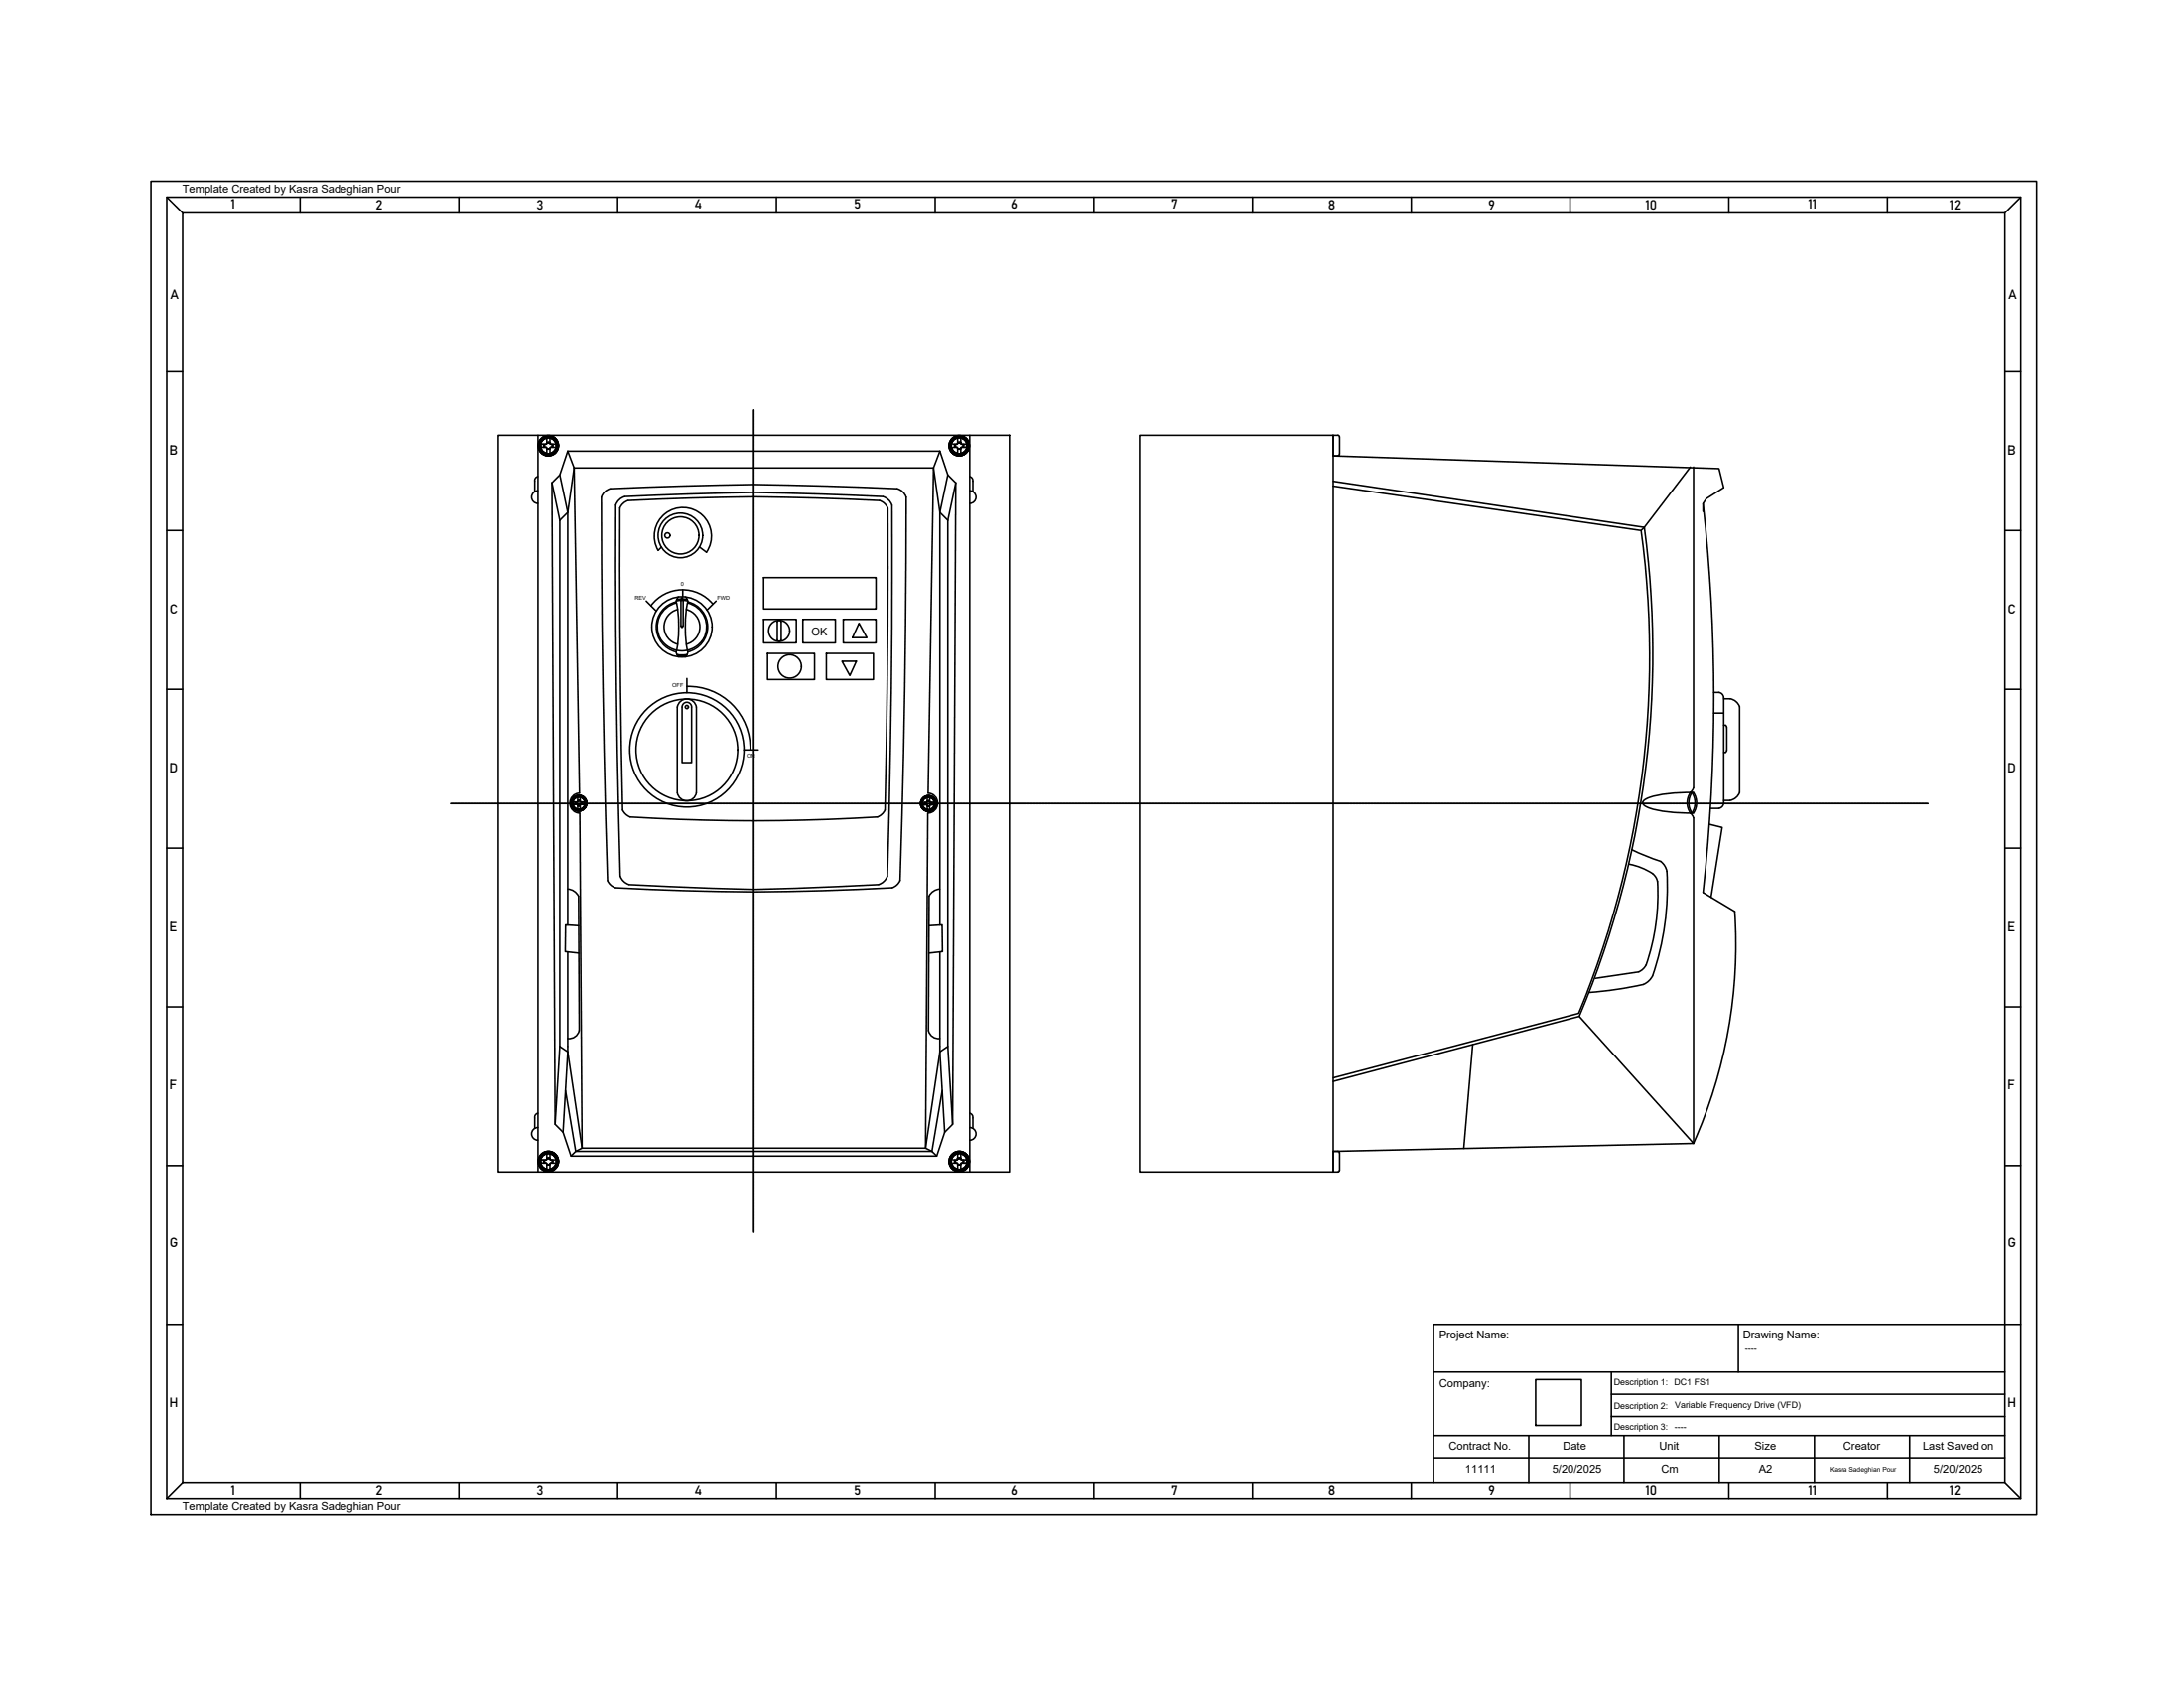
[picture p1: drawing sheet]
<svg xmlns="http://www.w3.org/2000/svg" width="279mm" height="216mm" viewBox="0 0 279 216" stroke-linecap="round" stroke-linejoin="round" font-family="sans-serif">
<!-- layer: 0 -->
<g fill="none" stroke="#000" stroke-width=".2">
<path d="M19.3 23.2h241.3v170.6h-241.3zM21.3 25.2h237.2v166.5h-237.2zM21.3 25.2l2.1 2M23.4 27.2h233.1v162.5h-233.1zM38.4 25.2v2M58.7 25.2v2M79 25.2v2M99.3 25.2v2M119.6 25.2v2M139.9 25.2v2M160.2 25.2v2M180.6 25.2v2"/>
<path d="M200.9 25.2v2M221.2 25.2v2M241.5 25.2v2M258.5 25.2l-2 2M21.3 47.5h2.1M63.7 55.7h65.4v94.2h-65.4zM68.8 55.7v94.2M69.1 57l-.2 .2M69.1 57l-.2 .3M69.2 57.2a.99 .99 0 0 1 .7-1.2 1 1 0 0 0-.7 1 1 1 0 0 0 .7 1M69.2 57.2a1.02 1.02 0 0 0 .7 .8l-.2 .2M69.2 57.1l-.3 .2"/>
<path d="M69.2 56.9l-.3 .2M69.2 57.1l-.3 .3M69.2 56.8l-.3 .3M69.2 57.2l-.3 .3M69.2 57.3l-.2 .2M69.2 57.3l-.2 .3M69.2 56.7l-.3 .3M69.2 57.4l-.2 .2M69.2 56.6l-.3 .4M69.2 57.4l-.2 .3M69.3 57.5l-.3 .2M69.3 57.5l-.2 .2"/>
<path d="M69.3 57.6l-.2 .2M69.4 57.6l-.2 .2M69.4 57.7l-.2 .2M69.4 56.3l-.5 .6M69.5 57.8l-.2 .2M69.5 55.9l-.5 .5M69.6 57.8l-.2 .2M69.6 57.9l-.2 .2M69.6 56.8v.4M69.6 55.8l-.6 .7M69.7 57.9l-.2 .2M69.8 55.8l-.9 .8"/>
<path d="M69.8 57.9l-.2 .3M69.8 58l-.2 .2M69.8 55.7l-.9 1M69.9 56.8h-.6l-.1 .2 .1 .2h.6M69.9 58l-.2 .2M69.9 57.4h.5M69.9 56.6h.3h.1M70 57.3h.4M70 56.7h.4M70 55.7l-1.1 1.1M70 57.4h.1M70 58l-.2 .2"/>
<path d="M70 55.7l-.5 .6M70 56.6h.1M70 56.6v.1M70.1 58l-.3 .3M70.1 57.4h.1M70.1 55.7l-.4 .4M70.1 58l-.2 .3M70.2 57.4h-.1M70.2 55.7l-.4 .4M70.2 56.6h-.1M70.2 56.6h.1M70.2 58l-.2 .3"/>
<path d="M70.3 55.7l-.3 .3M70.3 56.6h-.1M70.3 58l-.3 .3M70.3 57.4h-.1M70.3 56.6h.1M70.3 57.4h.1M70.4 58a1 1 0 0 0 .8-1 1 1 0 0 0-.8-1 1.01 1.01 0 0 1 .8 1 1.01 1.01 0 0 1-.8 1M70.4 58l-.3 .3M70.4 57.4h-.1M70.4 56.6l-.1 .1M70.4 55.7l-.3 .3M70.4 58h.1"/>
<path d="M70.4 55.7l-.2 .3M70.4 56.8l.2 .2-.2 .2M70.4 56.8v-.1v-.7h-.4l-.1 .8-.2 .1v.1l.3 .3v.7h.4v-.7v-.1M70.4 56.8h.6M70.4 57.2h.6M70.5 58l-.4 .3M70.5 55.8l-.2 .2M70.6 55.8l-.2 .2M70.6 57.9l-.4 .4M70.7 56.8v.4M70.7 55.8l-.2 .2M70.7 57.9l-.4 .4"/>
<path d="M70.7 55.8l-.2 .3M70.8 55.9l-.2 .2M70.8 56.3l.2-.2-.1 .2M70.9 55.9l-.2 .2M70.9 56l-.2 .2M71 56l-.2 .2M71.1 56.1l-.2 .2M71.1 56.2l-.2 .2M71.1 57.9l-.1 .1M71.2 56.2l-.2 .2 .2-.2M71.2 56.3l-.2 .2M71.3 56.3l-.2 .2"/>
<path d="M71.3 57.7l-.5 .4M71.3 56.4l-.2 .2M71.3 56.5l-.2 .2M71.4 56.5l-.3 .2M71.4 57.5l-.8 .7M71.4 56.6l-.2 .2M71.4 57.4l-.8 .8M71.4 56.7l-.2 .2M71.4 56.7l-.2 .3M71.4 57.3l-1 1M71.4 57.2l-1 1.1M71.4 56.8l-.2 .3"/>
<path d="M71.5 56.9l-.3 .3M71.5 57.1l-.4 .3M71.5 57l-.4 .3M71.5 57.1l-.5 .5M72.6 57.7l-1 3-1 1.1M72.6 57.7h47.6M72.6 57.7l.8 2.2M73.4 59.9l-.8 5.6-1 1.1M73.4 59.9l.7 41.5a1.28 1.28 0 0 0-1.2 1.3 1.28 1.28 0 0 0 1.3 1.3M73.4 59.9h46M96.4 52.4v105.2M119.4 59.9l.8 5.6 1.1 1.1"/>
<path d="M119.4 59.9l-.7 41.5M120.2 57.7l1.1 3 1 1.1M120.2 57.7l-.8 2.2M121.7 57l-.3 .3M121.7 56.9l-.3 .3M121.7 57.1l-.2 .2M121.7 57.2l-.2 .2M121.7 56.8l-.3 .3M121.7 56.7l-.3 .3M121.7 57.3l-.2 .2M121.8 57.3l-.3 .2M121.8 57.4l-.2 .2"/>
<path d="M121.8 56.6l-.4 .3M121.8 56.1h.1M121.8 57.5l-.2 .2M121.9 56.4l-.5 .5M121.9 57.6l-.2 .2M121.9 56.8h.5M121.9 57.2h.5M121.9 57.7l-.2 .2M122 57.7l-.2 .2M122 55.9l-.4 .4M122 57.8l-.2 .2M122.1 57.8l-.2 .2 .2-.2"/>
<path d="M122.2 56.8v.4M122.2 57.9l-.2 .2M122.2 55.8l-.7 .7M122.3 57.9l-.2 .2M122.3 55.8l-.8 .8M122.3 58l-.2 .2M122.4 58l-.2 .2M122.4 57.2l.1 .1M122.4 56.8l-.2 .2 .2 .2M122.4 55.7l-1 1M122.5 58l-.3 .2M122.5 55.7l-1.1 1.1"/>
<path d="M122.5 56.7l-.1 .1M122.5 57.4h.4h-.1M122.5 56.6h.4M122.5 56a1.02 1.02 0 0 0-.8 1 1.02 1.02 0 0 0 .8 1l-.2 .2M122.5 56a1 1 0 0 0-.8 1 1 1 0 0 0 .8 1M122.5 57.3h.4M122.5 56.7h.4M122.5 56.7v-.7h.4v.7l.1 .1M122.5 57.4h.1M122.5 56.6h.1M122.6 58l-.3 .3M122.6 57.4h.1"/>
<path d="M122.6 55.7l-.4 .5M122.6 58l-.2 .3M122.7 55.7l-.4 .4M122.7 56.6h-.1M122.7 57.4h-.1M122.7 58l-.3 .3M122.7 57.4h.1M122.7 56.6h.1M122.7 55.7l-.3 .3M122.8 58l-.3 .3M122.8 56.6h.1M122.8 57.4h-.1"/>
<path d="M122.8 55.7l-.3 .3M122.8 57.4h.1M122.9 58l-.3 .3M122.9 56.6h-.1M122.9 55.7l-.3 .3M122.9 56.6h.1M122.9 56a1 1 0 0 1 .8 1 1 1 0 0 1-.8 1M122.9 56a1.02 1.02 0 0 1 .8 1 1.02 1.02 0 0 1-.8 1l-.3 .3M122.9 55.7l-.2 .3M123 56.8l.2 .2-.2 .2M123 57.2l-.1 .1v.7h-.4v-.7M123 56.8h.5l.2 .2-.2 .2h-.5"/>
<path d="M123 55.7l-.3 .3M123 58l-.3 .3M123 55.7l-.2 .3M123.1 55.8l-.2 .2M123.1 57.9l-.3 .4M123.2 55.8l-.2 .2M123.3 55.8l-.3 .2M123.3 56.8v.4M123.3 55.9l-.2 .2M123.4 57.8l-.5 .5M123.4 55.9l-.2 .2M123.5 56l-.2 .2"/>
<path d="M123.6 56l-.2 .2M123.6 56.1l-.2 .2M123.7 56.1l-.2 .2M123.7 56.2l-.2 .2M123.8 56.3l-.2 .2M123.8 56.4l-.2 .2M123.9 57.6l-.6 .5M123.9 56.4l-.2 .2M123.9 57.5l-.7 .7M123.9 56.5l-.2 .2M123.9 56.5l-.2 .3M123.9 56.6l-.2 .2"/>
<path d="M124 56.6l-.3 .3M124 57.4l-.9 .9M124 57.3l-1 1M124 56.7l-.3 .2M124 56.7l-.3 .3M124 56.8l-.3 .2M124 56.9l-.3 .3M124 57.2l-.5 .5M124 57.2l-1.1 1.1M124 57l-.3 .3M124 57l-.4 .4M124.1 55.7v94.2"/>
<path d="M145.8 55.7h24.8v94.2h-24.8zM170.6 58.3l49.3 1.6 .6 2.5-2.2 1.4-.4 .6v1M171.4 55.9l-.2-.2h-.6v2.6h.6l.2-.2M171.4 55.9v2.2M216.2 59.7l-5.8 7.8-39.8-5.9M216.7 59.7v41l-.1 .3a2.37 2.37 0 0 0 0 3.4l.1 .2-.1 41.6a62.7 62.7 0 0 0 5.3-29.6l-4-2.4a227.3 227.3 0 0 0 0-49.8M256.5 47.5h2M21.3 67.9h2.1M68.8 61l-.2 .1-.2 .2v1.6M68.8 62.8a.81 .81 0 0 0-.8 .8 .81 .81 0 0 0 .8 .8M70.6 61.8l.4 82 1 1 1 3.1h46.8l1.1-3.1 1-1 .4-82M70.6 61.8l1 4.8"/>
<path d="M71.6 60.7l1 4.8v52.8M71.6 66.6v67.3l-.6 9.9M79.9 63.5l4.1-.2a220.1 220.1 0 0 1 24.8 0l4.2 .2M79.9 63.5a1.71 1.71 0 0 0-1.1 1.1l.1 23.7 .4 23.8M82.7 76.9l1.3 1.3M86.5 77a16.1 16.1 0 0 1 0 6.4M86.5 76.9l.7-.1 .8 .1M86.5 77.1a3.1 3.1 0 0 0-2.1 4.4 3.1 3.1 0 0 0 4.8 1.1 3.1 3.1 0 0 0 0-4.9l-.8-.4-.4-.2M86.7 78a2.29 2.29 0 0 0-1.7 2.2 2.29 2.29 0 0 0 1.7 2.2M86.8 76.3l-.3 .7a3.3 3.3 0 0 0-2.5 3.2 3.3 3.3 0 0 0 2.5 3.2l.3 .6M87.2 76.6l-.6 .1M87.3 76.6l.6 .1"/>
<path d="M87.3 75.4v.9M87.7 76.3l.3 .7M87.8 78a2.29 2.29 0 0 1 1.7 2.2 2.29 2.29 0 0 1-1.7 2.2M88 77a3.3 3.3 0 0 1 2.5 3.2 3.3 3.3 0 0 1-2.5 3.2 16.3 16.3 0 0 1 0-6.4zM89.5 70l.9 .6a3.7 3.7 0 0 0-2.9-5.7 3.7 3.7 0 0 0-3.3 5.5l.4-.4M91.2 77.3a5 5 0 0 0-7.9 .2M91.6 76.9l-1.2 1.1M96.4 63.5l-8 .2-8 .3a1.68 1.68 0 0 0-1.1 1M96.4 63.5l8.1 .2 8 .3a1.74 1.74 0 0 1 1.1 1v15.4l-.4 23.2a1.76 1.76 0 0 1-.9 .9 257.4 257.4 0 0 1-31.7 0 1.77 1.77 0 0 1-.9-.9l-.4-23.2v-15.4M97.7 73.9h14.4v4h-14.4zM97.7 79.2h4.2v3h-4.2zM99.4 79.6l.3-.3 .2 .3v2.2l-.2 .2-.3-.2"/>
<path d="M99.4 79.6v2.2M102.7 79.2h4.2v3h-4.2zM107.9 79.2h4.2v3h-4.2zM109.9 79.7l1 1.9h-1.8zM113 63.5a1.71 1.71 0 0 1 1.1 1.1 1337.4 1337.4 0 0 1-.6 47.5M121.3 60.7l-1.1 4.8v52.8M121.3 66.6v67.3l.6 9.9M122.3 61.8l-1 4.8M124 61l.3 .1 .1 .2 .1 1.6M124.1 62.8a.81 .81 0 0 1 .8 .8 .81 .81 0 0 1-.8 .8M170.6 62.2l39.4 5.7 .4-.4a119.5 119.5 0 0 1-8.4 62.5l-31.4 8.3M210 67.9a119.3 119.3 0 0 1-8 61.7l-31.4 8.3"/>
<path d="M256.5 67.9h2M21.3 88.2h2.1M86.6 83.7l.6 .1 .7-.1M86.7 83.9h1.1M86.9 89.8a1.23 1.23 0 0 1 1.3-.4 1.23 1.23 0 0 1 .9 1v11a1.24 1.24 0 0 1-1.2 1 1.24 1.24 0 0 1-1.3-1l.1-11zM87.1 80l.1 .2 .2-.2M87.1 80v-3.2l.1-.3h.1l.1 .3v3.2M87.4 90a.61 .61 0 0 1 .7-.1 .61 .61 0 0 1 .4 .5v7.1h-1.2v-7.1zM87.9 87.8a7.9 7.9 0 0 1 8.1 8.1M87.9 86.8v1.8M88 83.4l-.3 .6M95.2 95.9h1.8"/>
<path d="M98.2 83.6h6v3.3h-6zM105.7 83.6h6v3.3h-6zM107.7 84.6h1.9l-.9 1.8zM219.2 91.2h1.3M219.2 88.6h.7l.3 .1 .2 .2 .1 .3M220.5 89.4a1.71 1.71 0 0 1 2.1 1l-.1 11a1.7 1.7 0 0 1-2 1M220.5 89.2v13.6l-.1 .3-.2 .2-.3 .1h-1.1M220.5 92.8h.2M220.5 96.2h.2M220.7 92.8l.2 .2v3l-.2 .2M256.5 88.2h2M21.3 108.5h2.1"/>
<path d="M57.6 102.8h189.1M72.6 113.7a1.66 1.66 0 0 1 1.4 .9l.1 17.2a1.32 1.32 0 0 1-1.5 1M73.2 103.3l.2-.1-.1 .2M73.3 102.8l-.2 .2M73.3 102.7l-.2 .2M73.3 102.6l-.2 .3M73.3 102.9l-.2 .1M73.3 102.6l-.3 .2M73.3 102.9l-.2 .2M73.3 102.5l-.3 .3M73.3 103l-.2 .1M73.3 103l-.1 .2"/>
<path d="M73.3 103.1l-.1 .1M73.4 102.4l-.4 .3M73.4 102h-.1M73.4 103.1l-.2 .2M73.4 102.3l-.3 .3M73.4 102.6h.4M73.4 102.9h.4M73.5 103.2l-.2 .2M73.5 103.3l-.1 .2M73.5 101.9l-.3 .3M73.6 103.3l-.2 .2M73.6 103.4l-.2 .1"/>
<path d="M73.6 102.6v.3M73.6 103.4l-.1 .2M73.7 101.8l-.6 .5M73.7 103.4l-.2 .2M73.7 103.5l-.1 .1M73.7 101.8l-.6 .6M73.8 103.5l-.2 .1M73.8 103.5l-.2 .2M73.8 102.9l.1 .1M73.8 102.6l-.1 .1 .1 .2M73.8 101.7l-.7 .8M73.9 103.5l-.2 .2"/>
<path d="M73.9 102.5l-.1 .1M73.9 101.7l-.8 .9M73.9 103h.3M73.9 102a.78 .78 0 0 0-.6 .7 .78 .78 0 0 0 .6 .8M73.9 102.9v.6h.3v-.6M74 103.5l-.2 .2M74 103h-.1M74 102.4l-.1 .1 .3-.1h-.3M74 101.7l-.4 .4M74 102.4h.1M74 103l-.1 .1M74 102.4h-.1"/>
<path d="M74 101.7l-.3 .3M74 103v.1M74 118.4l-1.6-.1-.1 3.4 1.8 .2M74.1 103.5l-.2 .2M74.1 102.4h-.1M74.1 103l-.1 .1M74.1 101.7l-.3 .3M74.1 102.4h.1M74.1 103h.1M74.1 101.7l-.2 .2a.8 .8 0 0 0-.6 .8 .8 .8 0 0 0 .6 .8l-.2 .2M74.2 103.5l-.2 .2M74.2 104l.3 42.8"/>
<path d="M74.2 103l-.1 .1M74.2 101.7l-.2 .2M74.2 102a.78 .78 0 0 1 .6 .7 .78 .78 0 0 1-.6 .8M74.2 103h-.3M74.2 101.9a.8 .8 0 0 1 .7 .8 .8 .8 0 0 1-.7 .8M74.2 101.9l.1 .7M74.2 103v.1M74.2 101.9h-.3v.6M74.3 102.6l.1 .1-.1 .2M74.3 102.6h.4l.1 .1-.1 .2-.5 .1M74.3 101.7l-.2 .2M74.3 103.5l-.2 .3"/>
<path d="M74.3 101.8l-.2 .1M74.4 101.8l-.2 .2M74.4 103.5l-.3 .3M74.5 101.8l-.2 .2M74.5 102.6v.3M74.5 101.8l-.1 .2M74.6 101.8l-.2 .2M74.6 103.3l-.4 .4M74.6 101.9l-.2 .1 .2-.1M74.7 101.9l-.2 .2M74.7 102l-.1 .1M74.8 102l-.2 .1"/>
<path d="M74.8 102l-.2 .2M74.8 102.1l-.1 .1M74.9 102.1l-.2 .2M74.9 102.2l-.2 .1M74.9 102.2l-.1 .2M75 102.2l-.2 .2M75 103.2l-.5 .4M75 102.3l-.2 .2M75 103.1l-.5 .6M75 102.4l-.2 .1M75 102.4l-.2 .2M75 102.4l-.1 .2"/>
<path d="M75 103l-.6 .7M75 103l-.7 .7M75 102.5l-.1 .2M75.1 102.5l-.2 .2M75.1 102.6l-.2 .2M75.1 102.9l-.9 .8M75.1 102.8l-.4 .4M75.1 102.7l-.3 .3M75.1 102.7l-.3 .2M75.1 102.8l-.3 .3M79.3 112.1a1.76 1.76 0 0 0 1.2 1l5.3 .3a157.5 157.5 0 0 0 21.3 0l5.3-.3a1.79 1.79 0 0 0 1.1-1M114.1 113.5a297.1 297.1 0 0 1-35.4 0 1.64 1.64 0 0 1-1-.9l-.6-24.5-.2-24.5a1.64 1.64 0 0 1 1.2-1.1l4.6-.2a271 271 0 0 1 27.5 0l4.6 .2a1.66 1.66 0 0 1 1.1 1.1l-.2 24.5-.6 24.5a1.69 1.69 0 0 1-1 .9"/>
<path d="M118 102.8l-.2 .2M118 102.7l-.2 .2M118 102.9l-.2 .2M118 102.6l-.2 .2M118 103l-.2 .2M118 103.4l.2-.1-.2 .2M118 102.5l-.2 .3M118 103l-.1 .2M118 103.1l-.1 .2M118.1 102.4l-.3 .3M118.1 102l-.1 .1M118.1 103.1l-.2 .2 .2-.1"/>
<path d="M118.1 102.3l-.3 .4M118.1 103.2l-.1 .2M118.2 102.6h.4M118.2 102.9h.4M118.2 103.3l-.1 .2M118.2 101.9l-.3 .3M118.3 103.6l.1-.1-.1 .2M118.3 103.4l-.2 .2M118.3 102.6v.3M118.3 103.4l-.1 .2M118.4 103.5l-.2 .1M118.4 101.8l-.6 .6"/>
<path d="M118.5 101.8l-.7 .7M118.5 103.5l-.2 .2M118.5 103.5l-.1 .2M118.5 102.9l.1 .1v.6h.3l.1-.7M118.5 102.6l-.1 .2 .1 .1M118.6 101.8l-.8 .8M118.6 103.5l-.2 .2M118.6 103.1h.3M118.6 102.5h.3M118.6 102a.8 .8 0 0 0-.6 .8 .8 .8 0 0 0 .6 .8M118.6 103h.3M118.6 102a.78 .78 0 0 0-.6 .8 .78 .78 0 0 0 .6 .7l-.2 .2"/>
<path d="M118.6 102l-.1 .6M118.6 102h.3M118.6 103.1h.1M118.7 103.6l-.2 .1M118.7 104l-.3 42.8M118.7 101.8l-.4 .3M118.7 103.1h.1M118.7 103.6l-.2 .2M118.7 102.4l-.1 .1M118.7 101.4a1.28 1.28 0 0 1 1.3 1.3 1.28 1.28 0 0 1-1.3 1.3M118.7 101.8l-.3 .3M118.7 102.4h.1"/>
<path d="M118.8 103.6l-.2 .2M118.8 101.8l-.2 .2M118.8 102.4v.1M118.8 103.1h-.1M118.8 118.4l1.7-.1 .1 3.4-1.8 .2M118.8 103.1h.1M118.9 114.6l-.1 17.2a1.32 1.32 0 0 0 1.4 1M118.9 102.4v.1M118.9 103.6l-.2 .2M118.9 103.1h-.1M118.9 102.5h.1M118.9 101.8l-.2 .2"/>
<path d="M118.9 103.1h.1M118.9 102a.78 .78 0 0 1 .6 .8 .78 .78 0 0 1-.6 .7M118.9 102a.8 .8 0 0 1 .7 .8 .8 .8 0 0 1-.7 .8l-.2 .2M118.9 102l.1 .6M119 102.6l.1 .2-.1 .1M119 102.6h.4l.1 .2-.1 .1h-.4M119 101.8l-.2 .2M119.1 101.8l-.2 .2M119.1 103.5l-.3 .3M119.2 101.8l-.2 .2M119.2 102.6v.3M119.3 101.9l-.2 .1 .2-.1"/>
<path d="M119.3 103.4l-.4 .4M119.3 101.9l-.1 .2M119.4 102l-.2 .1M119.4 102l-.1 .1M119.4 102l-.1 .2M119.5 102l-.2 .2M119.5 102.1l-.2 .1M119.5 102.1l-.1 .1M119.5 102.5l.2-.2-.2 .2M119.6 102.1l-.2 .2M119.6 102.7l.2-.2-.2 .2M119.6 102.2l-.1 .2"/>
<path d="M119.7 102.2l-.2 .2M119.7 102.3l-.2 .1M119.7 103.3l-.4 .4M119.7 103.2l-.5 .5M119.7 102.4l-.2 .2M119.7 102.4l-.1 .2M119.8 103.1l-.7 .6M119.8 102.6l-.2 .2M119.8 103l-.8 .8M119.8 102.9l-.9 .9M119.8 102.7l-.2 .2M119.8 102.8l-.3 .2"/>
<path d="M119.8 102.9l-.4 .4M119.8 102.8l-.3 .3M120.2 113.7a1.65 1.65 0 0 0-1.4 .9M208.4 110.5l1.1 .3 1 .4a2.22 2.22 0 0 1 1.6 2.6 27.9 27.9 0 0 1-1.5 9.6 1.92 1.92 0 0 1-.9 .9l-5.6 .8M208.7 108.7l3.2 1.3a1.72 1.72 0 0 1 1.3 1.4 35 35 0 0 1-1.8 13.4 2.34 2.34 0 0 1-2 1.3l-3.5 .6-2.7 .2M216.4 101.4a2.33 2.33 0 0 1 0 2.6M216.5 101.4a2.33 2.33 0 0 0 0 2.6M216.6 101.4a2.33 2.33 0 0 1 0 2.6M216.7 101.4a16 16 0 0 0-6.2 .8l-.2 .2-.1 .3a1.64 1.64 0 0 0 1.3 .8l2.7 .4 2.5 .1M218.7 105.4l1.6 .4-1.4 9M256.5 108.5h2M21.3 128.8h2.1"/>
<path d="M71.6 133.8l1 .7M72.3 139.5l1.3 7.8h45.6l1.3-7.8M72.6 134.5l-.6 10.3M72.6 121.7v12.8M72.6 134.5l1.9 12.3M120.2 134.5l.7 10.3M120.2 121.7v12.8M120.2 134.5l-1.8 12.3M121.3 133.8l-1.1 .7M188.4 133.6l-1.1 13.3M202 130l14.7 16.2-46.1 1.1M256.5 128.8h2"/>
<path d="M21.3 149.1h2.1M68.4 143v1.3M68.8 142.4l-.2 .1-.2 .2v.3M68.8 144.2a.81 .81 0 0 0-.8 .8 .81 .81 0 0 0 .8 .8M69.1 148.5l-.2 .3M69.1 148.6l-.2 .2M69.1 148.6l-.2 .3M69.2 148.4l-.3 .3M69.2 148.7l-.3 .2M69.2 148.7l-.3 .3M69.2 148.8l-.2 .2M69.2 148.3l-.3 .3"/>
<path d="M69.2 148.9l-.2 .2M69.2 148.2l-.3 .4M69.2 149l-.2 .2M69.3 149l-.3 .2M69.3 148.1l-.4 .4M69.3 149.1l-.2 .2M69.4 147.9l-.5 .5M69.4 149.2l-.2 .2M69.4 147.5l-.3 .3M69.4 149.3l-.2 .2 .3-.2M69.5 149.3l-.2 .2M69.5 149.4l-.2 .2"/>
<path d="M69.6 149.4l-.2 .2 .2-.2M69.6 148.3v.4M69.6 147.4l-.6 .6M69.7 149.5l-.2 .2M69.7 147.3l-.8 .8M69.8 149.5l-.2 .2M69.9 147.3l-1 1M69.9 148.4l-.6-.1-.1 .2 .1 .2 .6 .1M69.9 149.5l-.2 .3M69.9 148.2h.5M69.9 148.9l.4 .1M69.9 147.5a1.02 1.02 0 0 0-.8 1 1.02 1.02 0 0 0 .8 1"/>
<path d="M69.9 147.6a1 1 0 0 0-.7 .9 1 1 0 0 0 .7 1M70 148.9h.4M70 148.9h.1M70 148.1v.1M70 149.6l-.2 .2M70 148.1v.1h.3M70 147.3l-.5 .4M70 148.9v.1M70.1 148.9l-.1 .1M70.1 148.1l-.1 .1M70.1 147.3l-.4 .4M70.1 148.1h.1"/>
<path d="M70.1 149.6l-.2 .2M70.1 149h.1M70.1 148.2h.1M70.2 149h-.1M70.2 147.3l-.4 .3M70.2 149.6l-.3 .2M70.2 149h.1M70.2 147.3l-.3 .3M70.2 148.1v.1M70.3 148.9l-.1 .1M70.3 148.1l-.1 .1M70.3 149.6l-.3 .2"/>
<path d="M70.3 148.1v.1M70.3 147.3l-.3 .2M70.3 149.6l-.2 .3M70.3 147.3l-.2 .2M70.3 148.9v.1v-.1M70.4 147.6a1 1 0 0 1 .8 .9 1 1 0 0 1-.8 1M70.4 147.3l-.2 .2M70.4 148.3l.2 .2-.2 .3M70.4 148.4v-.1v-.8h-.4v.8l-.3 .1v.1v.2l.2 .1 .1 .8h.4v-.8M70.4 148.8h.6M70.4 148.4h.6M70.5 149.5l-.4 .4"/>
<path d="M70.5 147.3l-.3 .2M70.5 149.5l-.3 .4M70.5 147.3l-.2 .2M70.6 147.3l-.2 .2a1.02 1.02 0 0 1 .8 1 1.02 1.02 0 0 1-.8 1M70.6 147.4l-.2 .2M70.7 147.4l-.2 .2M70.7 148.3v.4M70.7 149.4l-.4 .5M70.8 147.4l-.2 .2M70.8 147.5l-.2 .2M70.9 147.5l-.2 .2M71 147.5l-.3 .2"/>
<path d="M71 147.6l-.2 .2M71.1 147.6l-.2 .2M71.1 147.7l-.2 .2M71.2 147.7l-.2 .2M71.2 147.8l-.2 .2M71.3 147.9l-.2 .2M71.3 149.2l-.6 .5M71.3 148l-.2 .2M71.4 149.1l-.7 .7M71.4 148.1l-.3 .2M71.4 148.1l-.2 .2M71.4 148.2l-.2 .2"/>
<path d="M71.4 148.9l-.9 .9M71.4 148.3l-.2 .2M71.4 148.8l-.9 1M71.4 148.3l-.2 .3M71.4 148.4l-.2 .3M71.4 148.7l-1.1 1.1M71.5 148.5l-.4 .4M71.5 148.7l-.5 .4M71.5 148.4l-.3 .3M71.5 148.6l-.4 .3M74.5 146.8l-.9 .5-.6 .6M74.5 146.8h43.9"/>
<path d="M118.4 146.8l.8 .5 .6 .6M121.7 148.5l-.3 .3M121.7 148.6l-.2 .3M121.7 148.6l-.3 .2M121.7 148.7l-.2 .2M121.7 148.4l-.3 .3M121.7 148.3l-.3 .3M121.7 148.8l-.2 .2M121.8 148.9l-.3 .2M121.8 148.2l-.4 .4M121.8 148.1l-.4 .4M121.8 149l-.2 .2"/>
<path d="M121.8 149.5l.2-.2-.1 .2M121.8 149.1l-.2 .2M121.9 149.1l-.2 .2M121.9 149.2l-.2 .2M121.9 148.8h.5M121.9 148.4h.5M122 149.2l-.2 .2M122 149.3l-.2 .2M122.1 147.4l-.5 .5M122.1 149.4l-.2 .2M122.2 148.3v.4M122.2 147.4l-.7 .6"/>
<path d="M122.2 149.4l-.2 .2M122.2 149.5l-.2 .2M122.3 149.5l-.2 .2M122.3 147.3l-.8 .9M122.4 147.3l-.9 .9M122.4 149.5l-.2 .2M122.4 148.8h.1M122.4 148.3l-.2 .2 .2 .3M122.4 149.5l-.2 .3M122.5 148.3l-.1 .1M122.5 147.3l-1.1 1.1M122.5 148.2l.2-.1 .2 .1"/>
<path d="M122.5 148.9h.4M122.5 147.5a1.02 1.02 0 0 0-.8 1 1.02 1.02 0 0 0 .8 1l-.2 .3M122.5 148.2h.4M122.5 148.3v-.8h.4v.8l.1 .1M122.5 148.8v.8h.4M122.5 148.9h.1M122.5 149.6l-.2 .2M122.6 147.3l-1.2 1.1M122.6 148.1l-.1 .1M122.6 148.9l-.1 .1M122.6 148.9v.1M122.6 149.6l-.2 .2"/>
<path d="M122.7 148.1l-.1 .1M122.7 147.3l-.4 .3M122.7 149h-.1M122.7 149.6l-.3 .2M122.7 147.3l-.3 .3M122.7 149h.1M122.7 148.1v.1M122.8 148.1l-.1 .1M122.8 149.6l-.3 .2M122.8 147.3l-.3 .2a1.01 1.01 0 0 0-.8 1 1.01 1.01 0 0 0 .8 1M122.8 148.1v.1M122.8 148.9v.1"/>
<path d="M122.9 147.3l-.3 .2M122.9 148.1l-.1 .1M122.9 149.6l-.3 .3M122.9 147.6a1 1 0 0 1 .8 .9 1 1 0 0 1-.8 1M122.9 147.5a1.02 1.02 0 0 1 .8 .8M122.9 148.2h.1M122.9 148.9l-.1 .1M122.9 149.5v.1M122.9 147.3l-.2 .2M123 147.3l-.3 .2M123 149.5l-.3 .4M123 148.3l.2 .2-.2 .3"/>
<path d="M123 148.8h-.1v.8M123 148.4l.5-.1 .2 .2-.2 .2-.5 .1M123.1 147.3l-.3 .2M123.1 147.3l-.2 .2M123.1 149.5l-.3 .4M123.2 147.3l-.3 .3M123.2 147.3l-.2 .3M123.2 149.4l-.4 .5M123.3 147.4l-.3 .2M123.3 148.3v.4M123.3 147.4l-.2 .2M123.4 147.4l-.2 .3"/>
<path d="M123.4 147.5l-.2 .2M123.5 147.5l-.2 .2M123.5 147.6l-.2 .2M123.6 147.6l-.2 .2M123.7 147.7l-.2 .2M123.7 148.3a1.02 1.02 0 0 1-.8 1.2M123.7 149.4l-.2 .2M123.8 147.8l-.3 .2M123.8 147.8l-.2 .2M123.8 147.9l-.2 .2M123.8 149.2l-.4 .5M123.9 147.9l-.2 .3"/>
<path d="M123.9 148l-.2 .2M123.9 148l-.2 .3M123.9 149l-.7 .8M123.9 148.1l-.2 .2M124 149l-.9 .8M124 148.1l-.3 .3M124 148.2l-.3 .3M124 148.3l-.3 .2M124 148.8l-1 1M124 148.3l-.3 .3M124 148.8l-1.1 1M124 148.4l-.3 .3"/>
<path d="M124 148.5l-.3 .3M124 148.6l-.4 .4M124 148.7l-.4 .4M124 142.4l.3 .1 .1 .2 .1 .3M124.1 144.2a.81 .81 0 0 1 .8 .8 .81 .81 0 0 1-.8 .8M124.5 143v1.3M171.4 147.5l-.2-.2h-.6v2.6h.6l.2-.2M171.4 147.5v2.2M256.5 149.1h2M21.3 169.4h2.1M183.4 175.5h73.1M196.5 176.4h5.8v5.9h-5.8z"/>
<path d="M206.1 175.5v8.1M206.1 178.3h50.4M222.4 169.4v6.1M258.5 169.4h-75.1v20.3M23.4 189.7l-2.1 2M38.4 189.7v2M58.7 189.7v2M79 189.7v2M99.3 189.7v2M119.6 189.7v2M139.9 189.7v2M160.2 189.7v2"/>
<path d="M180.6 189.7v2M183.4 183.6h73.1M183.4 186.5h73.1M195.6 183.6v6.1M200.9 189.7v2M206.1 181.2h50.4M207.8 183.6v6.1M219.9 183.6v6.1M221.2 189.7v2M232.1 183.6v6.1M241.5 189.7v2M244.3 183.6v6.1"/>
<path d="M256.5 189.7l2 2"/>
<circle cx="70.2" cy="57" r="1.3"/>
<circle cx="70.2" cy="55.8" r=".06"/>
<circle cx="122.7" cy="57" r="1.3"/>
<circle cx="122.7" cy="55.8" r=".06"/>
<circle cx="123.8" cy="57.6" r=".06"/>
<circle cx="85.4" cy="68.5" r=".33"/>
<circle cx="87" cy="68.5" r="2.85"/>
<circle cx="87" cy="68.5" r="2.38"/>
<circle cx="87.2" cy="80.2" r="3.9"/>
<circle cx="87.9" cy="95.9" r="7.3"/>
<circle cx="87.9" cy="95.9" r="6.5"/>
<circle cx="87.9" cy="90.4" r=".21"/>
<circle cx="99.7" cy="80.7" r="1.35"/>
<circle cx="101" cy="85.2" r="1.5"/>
<circle cx="74.1" cy="102.7" r="1.01"/>
<circle cx="74.1" cy="101.8" r=".05"/>
<circle cx="74.9" cy="103.2" r=".05"/>
<circle cx="118.8" cy="102.8" r="1.01"/>
<circle cx="118.8" cy="101.9" r=".05"/>
<circle cx="119.6" cy="103.2" r=".05"/>
<circle cx="70.2" cy="148.5" r="1.3"/>
<circle cx="70.2" cy="149.7" r=".06"/>
<circle cx="122.7" cy="148.5" r="1.3"/>
</g>
<g fill="#000" stroke="#000" stroke-width=".13">
<circle cx="70" cy="56" r=".1"/>
<circle cx="70.4" cy="56.7" r=".1"/>
<circle cx="122.9" cy="56.7" r=".1"/>
<circle cx="87.2" cy="80.2" r=".1"/>
<circle cx="122.5" cy="148.2" r=".1"/>
</g>
<g font-size="1.7">
<text x="29.5" y="26.7">1</text>
<text x="48" y="26.7">2</text>
<text x="68.6" y="26.7">3</text>
<text x="88.8" y="26.7">4</text>
<text x="109.2" y="26.7">5</text>
<text x="129.3" y="26.7">6</text>
<text x="149.9" y="26.7">7</text>
<text x="169.9" y="26.7">8</text>
<text x="190.4" y="26.7">9</text>
<text x="210.5" y="26.7">10</text>
<text x="231.3" y="26.7">11</text>
<text x="249.4" y="26.7">12</text>
<text x="21.8" y="38.2">A</text>
<text x="256.9" y="38.2">A</text>
<text x="21.7" y="58.1">B</text>
<text x="256.8" y="58.1">B</text>
<text x="21.7" y="78.4">C</text>
<text x="256.8" y="78.4">C</text>
<text x="21.7" y="98.8">D</text>
<text x="256.8" y="98.8">D</text>
<text x="21.7" y="119.1">E</text>
<text x="256.8" y="119.1">E</text>
<text x="21.7" y="139.4">F</text>
<text x="256.8" y="139.4">F</text>
<text x="21.7" y="159.5">G</text>
<text x="256.8" y="159.5">G</text>
<text x="21.7" y="180">H</text>
<text x="256.8" y="180">H</text>
<text x="29.5" y="191.2">1</text>
<text x="48" y="191.2">2</text>
<text x="68.6" y="191.2">3</text>
<text x="88.8" y="191.2">4</text>
<text x="109.2" y="191.2">5</text>
<text x="129.3" y="191.2">6</text>
<text x="149.9" y="191.2">7</text>
<text x="169.9" y="191.2">8</text>
<text x="190.4" y="191.2">9</text>
<text x="210.5" y="191.2">10</text>
<text x="231.3" y="191.2">11</text>
<text x="249.4" y="191.2">12</text>
</g>
<g font-size="1.4">
<text x="23.3" y="24.6">Template Created by Kasra Sadeghian Pour</text>
<text x="103.8" y="81.2">OK</text>
<text x="184.1" y="171.1">Project Name:</text>
<text x="223" y="171.1">Drawing Name:</text>
<text x="184.1" y="177.4">Company:</text>
<text x="185.4" y="185.5">Contract No.</text>
<text x="199.9" y="185.4">Date</text>
<text x="212.3" y="185.4">Unit</text>
<text x="224.5" y="185.5">Size</text>
<text x="235.8" y="185.5">Creator</text>
<text x="246" y="185.5">Last Saved on</text>
<text x="187.4" y="188.4">11111</text>
<text x="198.6" y="188.4">5/20/2025</text>
<text x="212.5" y="188.4">Cm</text>
<text x="225" y="188.4">A2</text>
<text x="247.4" y="188.4">5/20/2025</text>
<text x="23.3" y="193.2">Template Created by Kasra Sadeghian Pour</text>
</g>
<g font-size="1.1">
<text x="223.2" y="172.8">----</text>
<text x="206.5" y="177.2">Description 1: DC1 FS1</text>
<text x="206.5" y="180.2">Description 2:</text>
<text x="206.5" y="182.9">Description 3:</text>
<text x="214.2" y="182.9">----</text>
<text x="214.3" y="180.1">Variable Frequency Drive (VFD)</text>
</g>
<text font-size=".9" x="234.1" y="188.2">Kasra Sadeghian Pour</text>
<g font-size=".7">
<text x="81.2" y="76.8">REV</text>
<text x="87.1" y="74.9">0</text>
<text x="91.7" y="76.8">FWD</text>
<text x="86" y="87.9">OFF</text>
<text x="95.5" y="96.8">ON</text>
</g>
</svg>
